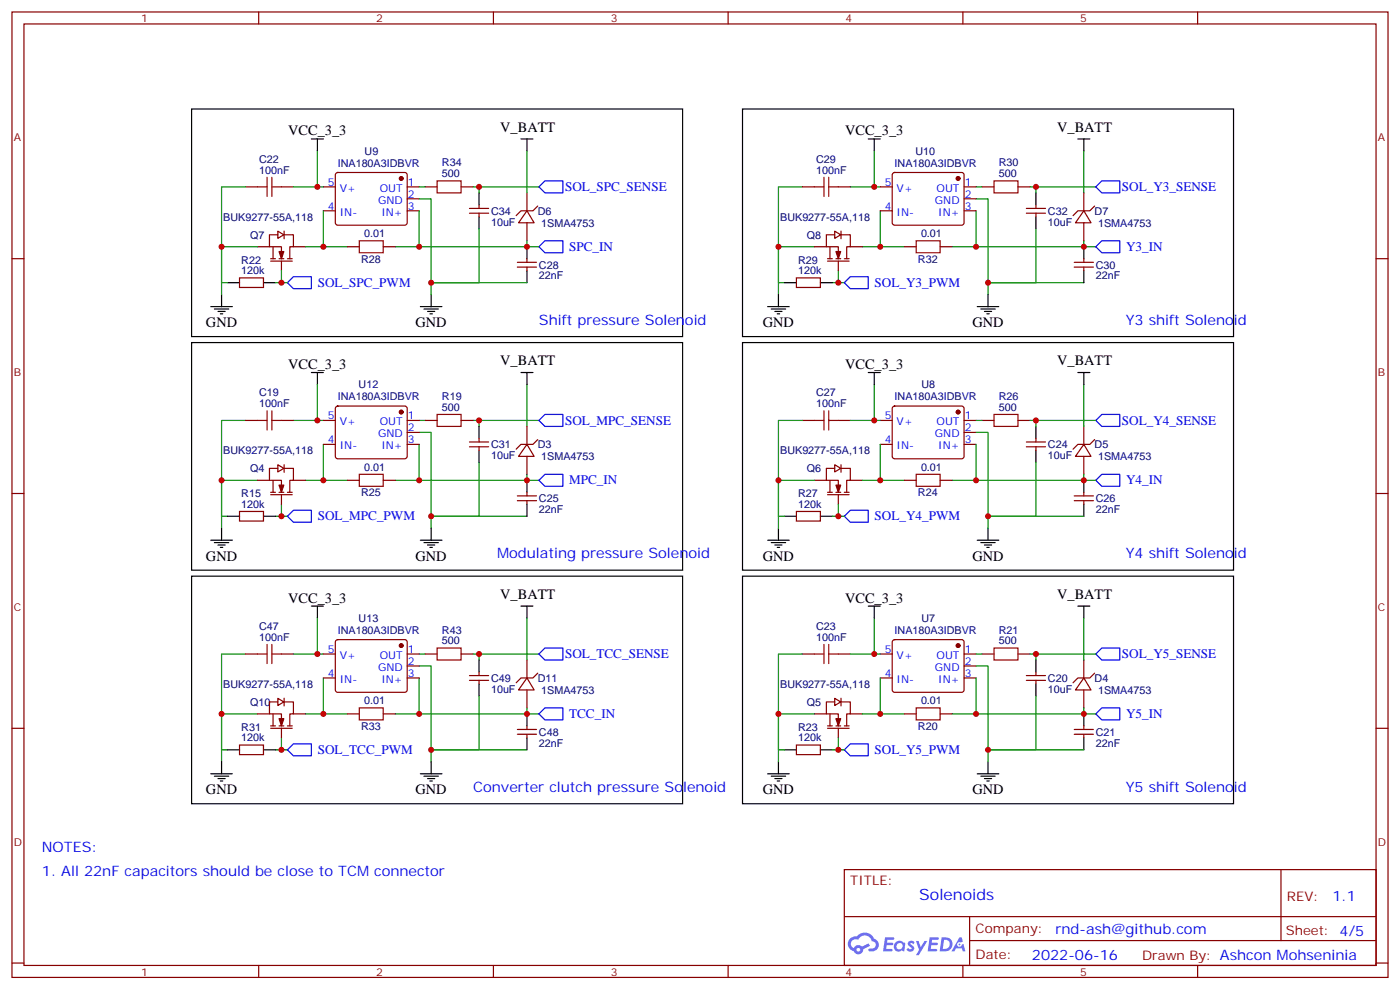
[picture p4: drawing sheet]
<svg xmlns="http://www.w3.org/2000/svg" width="412mm" height="292mm" viewBox="0 0 412 292" stroke-linecap="round" stroke-linejoin="round" font-family="sans-serif">
<g fill="none" stroke="#870000" stroke-width=".35">
<path d="M3.5 3.5h405.4v284.4h-405.4zM7.1 7.1h398.2v277.2h-398.2zM76.2 3.5v3.6M145.3 3.5v3.6M214.5 3.5v3.6M283.6 3.5v3.6M352.8 3.5v3.6M3.5 76.2h3.6M405.3 76.2h3.6M3.5 145.3h3.6M405.3 145.3h3.6M3.5 214.5h3.6"/>
<path d="M405.3 214.5h3.6M248.7 256.1h156.6v28.2h-156.6zM377.3 256.1v20.9M248.7 270h156.5M285.6 277h119.6M285.6 270v14.1M3.5 283.6h3.6M76.2 284.3v3.6M145.3 284.3v3.6M214.5 284.3v3.6M283.6 284.3v3.6M352.8 284.3v3.6"/>
<path d="M405.3 283.6h3.6"/>
</g>
<g fill="#5487ff">
<path d="M267.7 277.3a1.22 1.22 0 0 1 1.7 .3l-.4 .5a.47 .47 0 0 0-.3-.4 .47 .47 0 0 0-.5 .2l.1 .3a1.14 1.14 0 0 1 .8 1.7 1.14 1.14 0 0 1-1.9 0l-.2-.2 .5-.5 .7 .4a.29 .29 0 0 0 .3-.3 .29 .29 0 0 0-.2-.3 1.04 1.04 0 0 1-.6-1.7z"/>
<path d="M260.7 276h2.4l.3 .2-.2 .5-1.8 .1-.1 .8h1.5l.3 .4-.3 .4h-1.6l-.2 1.1h1.7l.2 .3-.2 .3-2.6 .1z"/>
<path d="M273.8 276h2.4l.3 .2-.1 .5-1.8 .1-.2 .8h1.6l.3 .4-.4 .4h-1.6l-.1 1.1h1.7l.2 .3-.2 .3-2.6 .1z"/>
<path d="M282.6 276.1h.7l.3 1.2-.6 .3a.69 .69 0 0 0-1 .3 .69 .69 0 0 0 .4 1 .69 .69 0 0 0 .9-.7l.5-.2 .6 2.2h-.8l-.2-.9h-1.8l-.5 .9h-.8z"/>
<path d="M269.8 277.1h.8l.6 1.8 1.1-1.8h.9l-2.6 4.2h-.8l.9-1.5z"/>
<path d="M277.4 276.1l-.6 4.1h1.3a2.11 2.11 0 0 0 2.5-2.1 2.11 2.11 0 0 0-2.5-2zM278.1 276.8a1.39 1.39 0 0 1 1.7 1.4 1.39 1.39 0 0 1-1.8 1.3h-.3z"/>
<path d="M263.7 277.7a1.54 1.54 0 0 0-.1 2.1 1.54 1.54 0 0 0 2.2 .2l.6 .2 .3-2.3-.2-.2-.4-.1a1.49 1.49 0 0 0-2.4 .1zM264 278.7a.94 .94 0 0 1 1.8 0 .94 .94 0 0 1-1.8 0z"/>
<path d="M250.4 276.4a2.18 2.18 0 0 0 1.1 3.7 1.44 1.44 0 0 0 1.6 1 1.44 1.44 0 0 0 1.2-1.5l2-1-.5-.8-1.9 1a1.47 1.47 0 0 0-2.4 .4 1.39 1.39 0 0 1-.7-1.9 1.39 1.39 0 0 1 2-.5 2.12 2.12 0 0 1 2.2-1.3 2.12 2.12 0 0 1 1.9 1.7 1.14 1.14 0 0 1 1.1 1.4 1.14 1.14 0 0 1-1.7 .8 .43 .43 0 0 0-.5 .3 .43 .43 0 0 0 .4 .5 1.98 1.98 0 0 0 2.5-1.2 1.98 1.98 0 0 0-1.2-2.5 3.1 3.1 0 0 0-5.3-.7l-.9 .1zM252.3 279.7a.55 .55 0 0 1 1.1 0 .55 .55 0 0 1-1.1 0z"/>
<circle cx="282.6" cy="278.1" r=".26"/>
</g>
<g fill="none" stroke="#00f" stroke-width=".35">
<path d="M158.7 55l1.8-1.7h5.3v3.5h-5.3zM322.8 55l1.8-1.7h5.2v3.5h-5.2zM158.7 72.7l1.8-1.8h5.3v3.5h-5.3zM322.8 72.7l1.8-1.8h5.2v3.5h-5.2zM84.7 83.3l1.7-1.8h5.3v3.5h-5.3zM248.7 83.3l1.8-1.8h5.3v3.5h-5.3zM158.7 123.8l1.8-1.7h5.3v3.5h-5.3zM322.8 123.8l1.8-1.7h5.2v3.5h-5.2zM84.7 152l1.7-1.7h5.3v3.5h-5.3zM158.7 141.5l1.8-1.8h5.3v3.5h-5.3zM248.7 152l1.8-1.7h5.3v3.5h-5.3zM322.8 141.5l1.8-1.8h5.2v3.5h-5.2z"/>
<path d="M158.7 192.6l1.8-1.7h5.3v3.5h-5.3zM322.8 192.6l1.8-1.7h5.2v3.5h-5.2zM86.4 219.1h5.3v3.5h-5.3l-1.7-1.8zM158.7 210.3l1.8-1.8h5.3v3.5h-5.3zM322.8 210.3l1.8-1.8h5.2v3.5h-5.2zM248.7 220.8l1.8-1.7h5.3v3.5h-5.3z"/>
</g>
<g fill="none" stroke="#870000" stroke-width=".35">
<path d="M72.3 55h3.5M82.9 55h3.5M95.2 55h3.6M99 51l.5-.2h19.7l.5 .2 .2 .5v14.4l-.7 .4h-20l-.4-.7v-14.1zM119.9 55h3.6M119.9 58.6h3.6M125.2 55h3.6M135.8 55h3.5M155.2 56.8v5.3M236.4 55h3.5M246.9 55h3.6M259.3 55h3.5"/>
<path d="M263.1 51l.4-.2h19.8l.5 .2 .2 .5-.1 14.4-.6 .4h-20l-.5-.7v-14.1zM284 55h3.5M284 58.6h3.5M289.3 55h3.5M299.9 55h3.5M319.3 56.8v5.3M75.8 72.7h3.6M79.7 76.9h6.4M79.7 76.2h1.4M80.4 72.7v3.5M81.8 68.1l1.8 1-1.8 1.1zM81.8 69.1h-2.4v3.6h3.5v3.5"/>
<path d="M82.2 76.2h1.4M82.9 76.9v2.8M83.6 69.1h2.8v3.6h-1v3.5M83.7 68.1v2.2M84.7 76.2h1.4M86.4 72.7h3.6M95.2 62.1h3.6M102.3 72.7h3.5M112.9 72.7h3.5M119.9 62.1h3.6M138.3 62.8h5.6M138.3 61.4h5.6"/>
<path d="M141.1 60.3v1.1M141.1 62.8v1.1M152.4 78.7h5.6M152.4 77.3h5.6M155.2 62.1l2.1 3.5h-4.5zM155.2 65.6v5.3M155.2 76.2v1.1M155.2 78.7v1M158.4 60.7l-1.4 1.4h-3.5l-1.5 1.4M239.9 72.7h3.5M243.8 76.9h6.3M243.8 76.2h1.4"/>
<path d="M244.5 72.7v3.5M245.9 68.1l1.7 1-1.7 1.1zM245.9 69.1h-2.5v3.6h3.5v3.5M246.2 76.2h1.4M246.9 76.9v2.8M247.6 69.1h2.9v3.6h-1.1v3.5M247.7 68.1v2.2M248.7 76.2h1.4M250.5 72.7h3.5M259.3 62.1h3.5M266.3 72.7h3.6M276.9 72.7h3.6"/>
<path d="M284 62.1h3.5M302.3 62.8h5.7M302.3 61.4h5.7M305.2 60.3v1.1M305.2 62.8v1.1M316.4 78.7h5.7M316.4 77.3h5.7M319.3 62.1l2.1 3.5h-4.6zM319.3 65.6v5.3M319.3 76.2v1.1M319.3 78.7v1M322.4 60.7l-1.4 1.4h-3.5l-1.4 1.4"/>
<path d="M70.6 81.8h7v2.9h-7zM234.6 81.8h7.1v2.9h-7.1zM99 119.8l.5-.2h19.7l.5 .2 .2 .5v14.4l-.7 .4-20-.1-.4-.6v-14.1zM263.1 119.8l.4-.2h19.8l.5 .2 .2 .5-.1 14.4-.6 .4-20-.1-.5-.6v-14.1zM72.3 123.8h3.5M81.8 136.9l1.8 1-1.8 1.1zM81.8 137.9h-2.4v3.6h3.5v3.5M82.9 123.8h3.5M83.6 137.9h2.8v3.6h-1v3.5M83.7 136.9v2.2M95.2 123.8h3.6M95.2 130.9h3.6"/>
<path d="M119.9 123.8h3.6M119.9 127.4h3.6M119.9 130.9h3.6M125.2 123.8h3.6M135.8 123.8h3.5M138.3 131.6h5.6M138.3 130.2h5.6M141.1 129.1v1.1M141.1 131.6v1M155.2 130.9l2.1 3.5h-4.5zM155.2 125.6v5.3M155.2 134.4v5.3"/>
<path d="M158.4 129.5l-1.4 1.4h-3.5l-1.5 1.4M236.4 123.8h3.5M245.9 136.9l1.7 1-1.7 1.1zM245.9 137.9h-2.5v3.6h3.5v3.5M246.9 123.8h3.6M247.6 137.9h2.9v3.6h-1.1v3.5M247.7 136.9v2.2M259.3 123.8h3.5M259.3 130.9h3.5M284 123.8h3.5M284 127.4h3.5M284 130.9h3.5"/>
<path d="M289.3 123.8h3.5M299.9 123.8h3.5M302.3 131.6h5.7M302.3 130.2h5.7M305.2 129.1v1.1M305.2 131.6v1M319.3 130.9l2.1 3.5h-4.6zM319.3 125.6v5.3M319.3 134.4v5.3M322.4 129.5l-1.4 1.4h-3.5l-1.4 1.4M70.6 150.6h7v2.9h-7zM75.8 141.5h3.6"/>
<path d="M79.7 145.7h6.4M79.7 145h1.4M80.4 141.5v3.5M82.2 145h1.4M82.9 145.7v2.8M84.7 145h1.4M86.4 141.5h3.6M102.3 141.5h3.5M112.9 141.5h3.5M152.4 147.5h5.6M152.4 146.1h5.6M155.2 145v1.1"/>
<path d="M155.2 147.5v1M234.6 150.6h7.1v2.9h-7.1zM239.9 141.5h3.5M243.8 145.7h6.3M243.8 145h1.4M244.5 141.5v3.5M246.2 145h1.4M246.9 145.7v2.8M248.7 145h1.4M250.5 141.5h3.5M266.3 141.5h3.6M276.9 141.5h3.6"/>
<path d="M316.4 147.5h5.7M316.4 146.1h5.7M319.3 145v1.1M319.3 147.5v1M72.3 192.6h3.5M82.9 192.6h3.5M95.2 192.6h3.6M95.2 199.7h3.6M99 188.6l.5-.2h19.7l.5 .2 .2 .5v14.4l-.7 .4-20-.1-.4-.6v-14.1zM119.9 192.6h3.6M119.9 196.1h3.6M119.9 199.7h3.6"/>
<path d="M125.2 192.6h3.6M135.8 192.6h3.5M138.3 199h5.6M141.1 197.9v1.1M155.2 199.7l2.1 3.5h-4.5zM155.2 194.4v5.3M158.4 198.3l-1.4 1.4h-3.5l-1.5 1.4M236.4 192.6h3.5M246.9 192.6h3.6M259.3 192.6h3.5M259.3 199.7h3.5M263.1 188.6l.4-.2h19.8l.5 .2 .2 .5-.1 14.4-.6 .4-20-.1-.5-.6v-14.1z"/>
<path d="M284 192.6h3.5M284 196.1h3.5M284 199.7h3.5M289.3 192.6h3.5M299.9 192.6h3.5M302.3 199h5.7M305.2 197.9v1.1M319.3 199.7l2.1 3.5h-4.6zM319.3 194.4v5.3M322.4 198.3l-1.4 1.4h-3.5l-1.4 1.4M70.6 219.4h7v2.8h-7zM75.8 210.3h3.6"/>
<path d="M79.7 214.5h6.4M79.7 213.8h1.4M80.4 210.3v3.5M81.8 205.7l1.8 1-1.8 1.1zM81.8 206.7h-2.4v3.6h3.5v3.5M82.2 213.8h1.4M82.9 214.5v2.8M83.6 206.7h2.8v3.6h-1v3.5M83.7 205.6v2.3M84.7 213.8h1.4M86.4 210.3h3.6M102.3 210.3h3.5"/>
<path d="M112.9 210.3h3.5M138.3 200.4h5.6M141.1 200.4v1M152.4 216.3h5.6M152.4 214.8h5.6M155.2 203.2v5.3M155.2 213.8v1M155.2 216.3v1M234.6 219.4h7.1v2.8h-7.1zM239.9 210.3h3.5M243.8 214.5h6.3M243.8 213.8h1.4"/>
<path d="M244.5 210.3v3.5M245.9 205.7l1.7 1-1.7 1.1zM245.9 206.7h-2.5v3.6h3.5v3.5M246.2 213.8h1.4M246.9 214.5v2.8M247.6 206.7h2.9v3.6h-1.1v3.5M247.7 205.6v2.3M248.7 213.8h1.4M250.5 210.3h3.5M266.3 210.3h3.6M276.9 210.3h3.6M302.3 200.4h5.7"/>
<path d="M305.2 200.4v1M316.4 216.3h5.7M316.4 214.8h5.7M319.3 203.2v5.3M319.3 213.8v1M319.3 216.3v1"/>
</g>
<g fill="#870000" stroke="#870000" stroke-width=".35">
<path d="M82.2 74.1h1.4l-.7 2.1z"/>
<path d="M82.2 142.9h1.4l-.7 2.1z"/>
<path d="M82.2 211.7h1.4l-.7 2.1z"/>
<path d="M246.2 211.7h1.4l-.7 2.1z"/>
<path d="M246.2 142.9h1.4l-.7 2.1z"/>
<path d="M246.2 74.1h1.4l-.7 2.1z"/>
<circle cx="118.2" cy="52.6" r=".53"/>
<circle cx="118.2" cy="121.4" r=".53"/>
<circle cx="118.2" cy="190.1" r=".53"/>
<circle cx="282.2" cy="190.1" r=".53"/>
<circle cx="282.2" cy="121.4" r=".53"/>
<circle cx="282.2" cy="52.6" r=".53"/>
</g>
<g fill="none" stroke="#a10000" stroke-width=".35">
<path d="M75.8 55h2.9M78.7 52.2v5.7M80.1 52.2v5.7M80.1 55h2.8M128.8 53.3h7v3.5h-7zM239.9 55h2.8M242.7 52.2v5.7M244.1 55h2.8M244.1 52.2v5.7M292.8 53.3h7.1v3.5h-7.1zM105.8 70.9h7.1v3.5h-7.1zM269.9 70.9h7v3.5h-7z"/>
<path d="M75.8 123.8h2.9M78.7 121v5.6M80.1 121v5.6M80.1 123.8h2.8M105.8 139.7h7.1v3.5h-7.1zM128.8 122.1h7v3.5h-7zM239.9 123.8h2.8M242.7 121v5.6M244.1 123.8h2.8M244.1 121v5.6M269.9 139.7h7v3.5h-7zM292.8 122.1h7.1v3.5h-7.1z"/>
<path d="M75.8 192.6h2.9M78.7 189.8v5.6M80.1 189.8v5.6M80.1 192.6h2.8M128.8 190.9h7v3.5h-7zM239.9 192.6h2.8M242.7 189.8v5.6M244.1 192.6h2.8M244.1 189.8v5.6M292.8 190.9h7.1v3.5h-7.1zM105.8 208.5h7.1v3.5h-7.1zM269.9 208.5h7v3.5h-7z"/>
</g>
<g fill="none" stroke="#000" stroke-width=".35">
<path d="M56.4 32.1h144.7v67h-144.7zM218.7 32.1h144.7v67h-144.7zM91.7 40.9h3.5M93.5 40.9v3.6M141.1 56.8v3.5M153.5 40.9h3.5M155.2 40.9v3.6M255.8 40.9h3.5M257.5 40.9v3.6M305.2 56.8v3.5M317.5 40.9h3.5M319.3 40.9v3.6"/>
<path d="M141.1 63.9v3.5M155.2 72.7v3.5M155.2 79.7v3.6M305.2 63.9v3.5M319.3 72.7v3.5M319.3 79.7v3.6M62.1 90.3h6.3M63.1 91h4.3M64.2 91.7h2.1M64.9 92.4h.7M65.3 86.8v3.5M67 83.3h3.6"/>
<path d="M77.6 83.3h3.5M123.8 90.3h6.4M124.9 91h4.2M125.9 91.7h2.2M126.6 92.4h.8M127 86.8v3.5M226.1 90.3h6.4M227.2 91h4.2M228.2 91.7h2.2M229 92.4h.7M229.3 86.8v3.5M231.1 83.3h3.5"/>
<path d="M241.7 83.3h3.5M287.9 90.3h6.3M288.9 91h4.3M290 91.7h2.1M290.7 92.4h.7M291 86.8v3.5M56.4 100.9h144.7v67h-144.7zM91.7 109.7h3.5M93.5 109.7v3.5M153.5 109.7h3.5M155.2 109.7v3.5M218.7 100.9h144.7v67h-144.7z"/>
<path d="M255.8 109.7h3.5M257.5 109.7v3.5M317.5 109.7h3.5M319.3 109.7v3.5M141.1 125.6v3.5M141.1 132.6v3.6M305.2 125.6v3.5M305.2 132.6v3.6M62.1 159.1h6.3M63.1 159.8h4.3M65.3 155.6v3.5M67 152h3.6"/>
<path d="M77.6 152h3.5M123.8 159.1h6.4M124.9 159.8h4.2M127 155.6v3.5M155.2 141.5v3.5M155.2 148.5v3.5M226.1 159.1h6.4M227.2 159.8h4.2M229.3 155.6v3.5M231.1 152h3.5M241.7 152h3.5M287.9 159.1h6.3"/>
<path d="M288.9 159.8h4.3M291 155.6v3.5M319.3 141.5v3.5M319.3 148.5v3.5M56.4 169.7h144.7v67h-144.7zM64.2 160.5h2.1M64.9 161.2h.7M91.7 178.5h3.5M93.5 178.5v3.5M125.9 160.5h2.2M126.6 161.2h.8M153.5 178.5h3.5"/>
<path d="M155.2 178.5v3.5M218.7 169.7h144.7v67h-144.7zM228.2 160.5h2.2M229 161.2h.7M255.8 178.5h3.5M257.5 178.5v3.5M290 160.5h2.1M290.7 161.2h.7M317.5 178.5h3.5M319.3 178.5v3.5M141.1 194.4v3.5M305.2 194.4v3.5"/>
<path d="M141.1 201.4v3.6M155.2 210.3v3.5M155.2 217.3v3.5M305.2 201.4v3.6M319.3 210.3v3.5M319.3 217.3v3.5M62.1 227.9h6.3M63.1 228.6h4.3M64.2 229.3h2.1M64.9 230h.7M65.3 224.4v3.5M67 220.8h3.6"/>
<path d="M77.6 220.8h3.5M123.8 227.9h6.4M124.9 228.6h4.2M125.9 229.3h2.2M126.6 230h.8M127 224.4v3.5M226.1 227.9h6.4M227.2 228.6h4.2M228.2 229.3h2.2M229 230h.7M229.3 224.4v3.5M231.1 220.8h3.5"/>
<path d="M241.7 220.8h3.5M287.9 227.9h6.3M288.9 228.6h4.3M290 229.3h2.1M290.7 230h.7M291 224.4v3.5"/>
</g>
<g fill="none" stroke="#008700" stroke-width=".35">
<path d="M72.3 55h-7v28.3h1.7M86.4 55h7.1M93.5 44.5v10.5h1.7M123.5 58.6h3.5v24.7M123.5 55h1.7M139.3 55h19.4M141.1 55v1.8M155.2 44.5v12.3M236.4 55h-7.1v28.3h1.8M250.5 55h7M257.5 44.5v10.5h1.8M287.5 58.6h3.5v24.7"/>
<path d="M287.5 55h1.8M303.4 55h19.4M305.2 55v1.8M319.3 44.5v12.3M75.8 72.7h-10.5v14.1M82.9 79.7v3.6h1.8M90 72.7h12.3M95.2 62.1v10.6M116.4 72.7h42.3M123.5 62.1v10.6M141.1 67.4v15.9h-14.1M155.2 70.9v1.8"/>
<path d="M239.9 72.7h-10.6v14.1M246.9 79.7v3.6h1.8M254 72.7h12.3M259.3 62.1v10.6M280.5 72.7h42.3M287.5 62.1v10.6M305.2 67.4v15.9h-14.2M319.3 70.9v1.8M81.1 83.3h1.8M127 83.3h28.2M127 83.3v3.5M245.2 83.3h1.7"/>
<path d="M291 83.3h28.3M291 83.3v3.5M93.5 113.2v10.6h1.7M155.2 113.2v12.4M257.5 113.2v10.6h1.8M319.3 113.2v12.4M72.3 123.8h-7v28.2h1.7M86.4 123.8h7.1M95.2 130.9v10.6M123.5 127.4h3.5v24.6M123.5 130.9v10.6M123.5 123.8h1.7"/>
<path d="M139.3 123.8h19.4M141.1 136.2v15.8h-14.1M141.1 123.8v1.8M155.2 139.7v1.8M236.4 123.8h-7.1v28.2h1.8M250.5 123.8h7M259.3 130.9v10.6M287.5 127.4h3.5v24.6M287.5 123.8h1.8M287.5 130.9v10.6M303.4 123.8h19.4M305.2 136.2v15.8h-14.2"/>
<path d="M305.2 123.8v1.8M319.3 139.7v1.8M75.8 141.5h-10.5v14.1M81.1 152h1.8M82.9 148.5v3.5h1.8M90 141.5h12.3M116.4 141.5h42.3M127 152v3.6M127 152h28.2M239.9 141.5h-10.6v14.1M245.2 152h1.7M246.9 148.5v3.5h1.8"/>
<path d="M254 141.5h12.3M280.5 141.5h42.3M291 152h28.3M291 152v3.6M72.3 192.6h-7v28.2h1.7M86.4 192.6h7.1M93.5 182v10.6h1.7M95.2 199.7v10.6M123.5 196.1h3.5v24.7M123.5 199.7v10.6M123.5 192.6h1.7M139.3 192.6h19.4"/>
<path d="M141.1 192.6v1.8M155.2 182v12.4M236.4 192.6h-7.1v28.2h1.8M250.5 192.6h7M257.5 182v10.6h1.8M259.3 199.7v10.6M287.5 196.1h3.5v24.7M287.5 192.6h1.8M287.5 199.7v10.6M303.4 192.6h19.4M305.2 192.6v1.8M319.3 182v12.4"/>
<path d="M75.8 210.3h-10.5v14.1M82.9 217.3v3.5h1.8M90 210.3h12.3M116.4 210.3h42.3M141.1 205v15.8h-14.1M155.2 208.5v1.8M239.9 210.3h-10.6v14.1M246.9 217.3v3.5h1.8M254 210.3h12.3M280.5 210.3h42.3M305.2 205v15.8h-14.2M319.3 208.5v1.8"/>
<path d="M81.1 220.8h1.8M127 220.8v3.6M127 220.8h28.2M245.2 220.8h1.7M291 220.8h28.3M291 220.8v3.6"/>
</g>
<g fill="#c00">
<circle cx="65.3" cy="72.7" r=".88"/>
<circle cx="93.5" cy="55" r=".88"/>
<circle cx="127" cy="83.3" r=".88"/>
<circle cx="95.3" cy="72.7" r=".88"/>
<circle cx="123.5" cy="72.7" r=".88"/>
<circle cx="82.9" cy="83.3" r=".88"/>
<circle cx="141.1" cy="55" r=".88"/>
<circle cx="155.2" cy="72.7" r=".88"/>
<circle cx="155.2" cy="141.5" r=".88"/>
<circle cx="141.1" cy="123.8" r=".88"/>
<circle cx="82.9" cy="152" r=".88"/>
<circle cx="123.5" cy="141.5" r=".88"/>
<circle cx="95.3" cy="141.5" r=".88"/>
<circle cx="127" cy="152" r=".88"/>
<circle cx="93.5" cy="123.8" r=".88"/>
<circle cx="65.3" cy="141.5" r=".88"/>
<circle cx="155.2" cy="210.3" r=".88"/>
<circle cx="141.1" cy="192.6" r=".88"/>
<circle cx="82.9" cy="220.8" r=".88"/>
<circle cx="123.5" cy="210.3" r=".88"/>
<circle cx="95.3" cy="210.3" r=".88"/>
<circle cx="127" cy="220.8" r=".88"/>
<circle cx="93.5" cy="192.6" r=".88"/>
<circle cx="65.3" cy="210.3" r=".88"/>
<circle cx="229.3" cy="210.3" r=".88"/>
<circle cx="257.5" cy="192.6" r=".88"/>
<circle cx="291" cy="220.8" r=".88"/>
<circle cx="259.3" cy="210.3" r=".88"/>
<circle cx="287.5" cy="210.3" r=".88"/>
<circle cx="246.9" cy="220.8" r=".88"/>
<circle cx="305.2" cy="192.6" r=".88"/>
<circle cx="319.3" cy="210.3" r=".88"/>
<circle cx="229.3" cy="141.5" r=".88"/>
<circle cx="257.5" cy="123.8" r=".88"/>
<circle cx="291" cy="152" r=".88"/>
<circle cx="259.3" cy="141.5" r=".88"/>
<circle cx="287.5" cy="141.5" r=".88"/>
<circle cx="246.9" cy="152" r=".88"/>
<circle cx="305.2" cy="123.8" r=".88"/>
<circle cx="319.3" cy="141.5" r=".88"/>
<circle cx="319.3" cy="72.7" r=".88"/>
<circle cx="305.2" cy="55" r=".88"/>
<circle cx="246.9" cy="83.3" r=".88"/>
<circle cx="287.5" cy="72.7" r=".88"/>
<circle cx="259.3" cy="72.7" r=".88"/>
<circle cx="291" cy="83.3" r=".88"/>
<circle cx="257.5" cy="55" r=".88"/>
<circle cx="229.3" cy="72.7" r=".88"/>
</g>
<text font-size="4.6" fill="#00f" x="270.8" y="265.1">Solenoids</text>
<g font-size="4.2">
<text x="84.9" y="39.9">VCC_3_3</text>
<text x="147.4" y="38.8">V_BATT</text>
<text x="248.9" y="39.9">VCC_3_3</text>
<text x="311.4" y="38.8">V_BATT</text>
<text x="60.7" y="96.3">GND</text>
<text x="122.4" y="96.4">GND</text>
<text x="224.7" y="96.3">GND</text>
<text x="286.5" y="96.4">GND</text>
<text x="147.4" y="107.6">V_BATT</text>
<text x="311.4" y="107.6">V_BATT</text>
<text x="84.9" y="108.7">VCC_3_3</text>
<text x="248.9" y="108.7">VCC_3_3</text>
<text x="60.7" y="165.1">GND</text>
<text x="122.4" y="165.2">GND</text>
<text x="224.7" y="165.1">GND</text>
<text x="286.5" y="165.2">GND</text>
<text x="84.9" y="177.4">VCC_3_3</text>
<text x="147.4" y="176.4">V_BATT</text>
<text x="248.9" y="177.4">VCC_3_3</text>
<text x="311.4" y="176.4">V_BATT</text>
<text x="60.7" y="233.9">GND</text>
<text x="122.4" y="234">GND</text>
<text x="224.7" y="233.9">GND</text>
<text x="286.5" y="234">GND</text>
</g>
<g font-size="4.2" fill="#00f">
<text x="158.7" y="95.6">Shift pressure Solenoid</text>
<text x="331.6" y="95.6">Y3 shift Solenoid</text>
<text x="146.4" y="164.4">Modulating pressure Solenoid</text>
<text x="331.6" y="164.4">Y4 shift Solenoid</text>
<text x="139.3" y="233.2">Converter clutch pressure Solenoid</text>
<text x="331.6" y="233.2">Y5 shift Solenoid</text>
<text x="12.3" y="250.8">NOTES:</text>
<text x="12.3" y="257.9">1. All 22nF capacitors should be close to TCM connector</text>
<text x="392.5" y="265.4">1.1</text>
<text x="310.9" y="274.9">rnd-ash@github.com</text>
<text x="304" y="282.7">2022-06-16</text>
</g>
<g font-size="3.9" fill="#00f">
<text x="166.4" y="56.3">SOL_SPC_SENSE</text>
<text x="330.5" y="56.3">SOL_Y3_SENSE</text>
<text x="167.7" y="73.8">SPC_IN</text>
<text x="331.7" y="73.8">Y3_IN</text>
<text x="93.6" y="84.5">SOL_SPC_PWM</text>
<text x="257.6" y="84.5">SOL_Y3_PWM</text>
<text x="166.4" y="125.1">SOL_MPC_SENSE</text>
<text x="330.5" y="125.1">SOL_Y4_SENSE</text>
<text x="167.7" y="142.6">MPC_IN</text>
<text x="331.7" y="142.6">Y4_IN</text>
<text x="93.6" y="153.3">SOL_MPC_PWM</text>
<text x="257.6" y="153.3">SOL_Y4_PWM</text>
<text x="166.4" y="193.9">SOL_TCC_SENSE</text>
<text x="330.5" y="193.9">SOL_Y5_SENSE</text>
<text x="167.7" y="211.4">TCC_IN</text>
<text x="331.7" y="211.4">Y5_IN</text>
<text x="93.6" y="222.1">SOL_TCC_PWM</text>
<text x="257.6" y="222.1">SOL_Y5_PWM</text>
</g>
<g font-size="3.9" fill="#800">
<text x="250.5" y="260.7">TITLE:</text>
<text x="379.1" y="265.4">REV:</text>
<text x="287.4" y="274.9">Company:</text>
<text x="378.7" y="275.5">Sheet: 4/5</text>
<text x="287.4" y="282.6">Date:</text>
<text x="336.4" y="282.7">Drawn By: Ashcon Mohseninia</text>
</g>
<g font-size="3.2" fill="#800">
<text x="41.6" y="6.5">1</text>
<text x="110.8" y="6.5">2</text>
<text x="179.9" y="6.5">3</text>
<text x="249.1" y="6.5">4</text>
<text x="318.2" y="6.5">5</text>
<text x="4.1" y="41.6">A</text>
<text x="405.9" y="41.6">A</text>
<text x="4.1" y="110.8">B</text>
<text x="405.9" y="110.8">B</text>
<text x="4.1" y="179.9">C</text>
<text x="405.9" y="179.9">C</text>
<text x="4.1" y="249.1">D</text>
<text x="405.9" y="249.1">D</text>
<text x="41.6" y="287.3">1</text>
<text x="110.8" y="287.3">2</text>
<text x="179.9" y="287.3">3</text>
<text x="249.1" y="287.3">4</text>
<text x="318.2" y="287.3">5</text>
</g>
<g font-size="3.2" fill="#000080">
<text x="76.4" y="48">C22</text>
<text x="107.4" y="45.6">U9</text>
<text x="240.4" y="48">C29</text>
<text x="269.7" y="45.6">U10</text>
<text x="76.4" y="51.2">100nF</text>
<text x="99.5" y="49.2">INA180A3IDBVR</text>
<text x="130.2" y="52.2">500</text>
<text x="130.2" y="49">R34</text>
<text x="240.4" y="51.2">100nF</text>
<text x="263.5" y="49.2">INA180A3IDBVR</text>
<text x="294.2" y="52.2">500</text>
<text x="294.2" y="49">R30</text>
<text x="65.8" y="65">BUK9277-55A,118</text>
<text x="144.6" y="63.2">C34</text>
<text x="158.4" y="63.2">D6</text>
<text x="229.8" y="65">BUK9277-55A,118</text>
<text x="308.7" y="63.2">C32</text>
<text x="322.5" y="63.2">D7</text>
<text x="73.7" y="70.3">Q7</text>
<text x="107.3" y="69.9">0.01</text>
<text x="144.6" y="66.4">10uF</text>
<text x="159.4" y="66.7">1SMA4753</text>
<text x="237.7" y="70.3">Q8</text>
<text x="271.3" y="69.9">0.01</text>
<text x="308.7" y="66.4">10uF</text>
<text x="323.5" y="66.7">1SMA4753</text>
<text x="71.1" y="77.6">R22</text>
<text x="106.3" y="77.4">R28</text>
<text x="235.1" y="77.6">R29</text>
<text x="270.4" y="77.4">R32</text>
<text x="71.1" y="80.8">120k</text>
<text x="158.7" y="82.3">22nF</text>
<text x="158.7" y="79.1">C28</text>
<text x="235.1" y="80.8">120k</text>
<text x="322.8" y="82.3">22nF</text>
<text x="322.8" y="79.1">C30</text>
<text x="76.4" y="119.9">100nF</text>
<text x="76.4" y="116.8">C19</text>
<text x="99.5" y="117.9">INA180A3IDBVR</text>
<text x="105.6" y="114.4">U12</text>
<text x="130.2" y="117.8">R19</text>
<text x="240.4" y="119.9">100nF</text>
<text x="240.4" y="116.8">C27</text>
<text x="263.5" y="117.9">INA180A3IDBVR</text>
<text x="271.4" y="114.4">U8</text>
<text x="294.2" y="117.8">R26</text>
<text x="130.2" y="121">500</text>
<text x="294.2" y="121">500</text>
<text x="158.4" y="132">D3</text>
<text x="322.5" y="132">D5</text>
<text x="65.8" y="133.8">BUK9277-55A,118</text>
<text x="144.6" y="135.2">10uF</text>
<text x="144.6" y="132">C31</text>
<text x="159.4" y="135.5">1SMA4753</text>
<text x="229.8" y="133.8">BUK9277-55A,118</text>
<text x="308.7" y="135.2">10uF</text>
<text x="308.7" y="132">C24</text>
<text x="323.5" y="135.5">1SMA4753</text>
<text x="73.7" y="139.1">Q4</text>
<text x="107.3" y="138.6">0.01</text>
<text x="237.7" y="139.1">Q6</text>
<text x="271.3" y="138.6">0.01</text>
<text x="71.1" y="149.6">120k</text>
<text x="71.1" y="146.4">R15</text>
<text x="106.3" y="146.2">R25</text>
<text x="158.7" y="147.9">C25</text>
<text x="235.1" y="149.6">120k</text>
<text x="235.1" y="146.4">R27</text>
<text x="270.4" y="146.2">R24</text>
<text x="322.8" y="147.9">C26</text>
<text x="158.7" y="151.1">22nF</text>
<text x="322.8" y="151.1">22nF</text>
<text x="76.4" y="185.6">C47</text>
<text x="105.6" y="183.2">U13</text>
<text x="240.4" y="185.6">C23</text>
<text x="271.4" y="183.2">U7</text>
<text x="76.4" y="188.7">100nF</text>
<text x="99.5" y="186.7">INA180A3IDBVR</text>
<text x="130.2" y="189.8">500</text>
<text x="130.2" y="186.6">R43</text>
<text x="240.4" y="188.7">100nF</text>
<text x="263.5" y="186.7">INA180A3IDBVR</text>
<text x="294.2" y="189.8">500</text>
<text x="294.2" y="186.6">R21</text>
<text x="65.8" y="202.6">BUK9277-55A,118</text>
<text x="144.6" y="200.8">C49</text>
<text x="158.4" y="200.8">D11</text>
<text x="229.8" y="202.6">BUK9277-55A,118</text>
<text x="308.7" y="200.8">C20</text>
<text x="322.5" y="200.8">D4</text>
<text x="73.7" y="207.9">Q10</text>
<text x="107.3" y="207.4">0.01</text>
<text x="144.6" y="204">10uF</text>
<text x="159.4" y="204.3">1SMA4753</text>
<text x="237.7" y="207.9">Q5</text>
<text x="271.3" y="207.4">0.01</text>
<text x="308.7" y="204">10uF</text>
<text x="323.5" y="204.3">1SMA4753</text>
<text x="71.1" y="215.2">R31</text>
<text x="106.3" y="215">R33</text>
<text x="235.1" y="215.2">R23</text>
<text x="270.4" y="215">R20</text>
<text x="71.1" y="218.4">120k</text>
<text x="158.7" y="219.9">22nF</text>
<text x="158.7" y="216.7">C48</text>
<text x="235.1" y="218.4">120k</text>
<text x="322.8" y="219.9">22nF</text>
<text x="322.8" y="216.7">C21</text>
</g>
<g font-size="3.2" fill="#00f">
<text x="96.6" y="54.7">5</text>
<text x="100.1" y="56.4">V+</text>
<text x="111.4" y="60">GND</text>
<text x="111.9" y="56.4">OUT</text>
<text x="120.1" y="54.7">1</text>
<text x="120.1" y="58.2">2</text>
<text x="260.6" y="54.7">5</text>
<text x="264.1" y="56.4">V+</text>
<text x="275.4" y="60">GND</text>
<text x="275.9" y="56.4">OUT</text>
<text x="284.2" y="54.7">1</text>
<text x="284.2" y="58.2">2</text>
<text x="96.6" y="61.7">4</text>
<text x="100.1" y="63.5">IN-</text>
<text x="112.3" y="63.5">IN+</text>
<text x="120.1" y="61.7">3</text>
<text x="260.6" y="61.7">4</text>
<text x="264.1" y="63.5">IN-</text>
<text x="276.4" y="63.5">IN+</text>
<text x="284.2" y="61.7">3</text>
<text x="96.6" y="123.5">5</text>
<text x="100.1" y="125.2">V+</text>
<text x="111.9" y="125.2">OUT</text>
<text x="120.1" y="123.5">1</text>
<text x="260.6" y="123.5">5</text>
<text x="264.1" y="125.2">V+</text>
<text x="275.9" y="125.2">OUT</text>
<text x="284.2" y="123.5">1</text>
<text x="96.6" y="130.5">4</text>
<text x="111.4" y="128.8">GND</text>
<text x="120.1" y="127">2</text>
<text x="120.1" y="130.5">3</text>
<text x="260.6" y="130.5">4</text>
<text x="275.4" y="128.8">GND</text>
<text x="284.2" y="127">2</text>
<text x="284.2" y="130.5">3</text>
<text x="100.1" y="132.3">IN-</text>
<text x="112.3" y="132.3">IN+</text>
<text x="264.1" y="132.3">IN-</text>
<text x="276.4" y="132.3">IN+</text>
<text x="96.6" y="192.3">5</text>
<text x="100.1" y="194">V+</text>
<text x="111.4" y="197.6">GND</text>
<text x="111.9" y="194">OUT</text>
<text x="120.1" y="192.3">1</text>
<text x="120.1" y="195.8">2</text>
<text x="260.6" y="192.3">5</text>
<text x="264.1" y="194">V+</text>
<text x="275.4" y="197.6">GND</text>
<text x="275.9" y="194">OUT</text>
<text x="284.2" y="192.3">1</text>
<text x="284.2" y="195.8">2</text>
<text x="96.6" y="199.3">4</text>
<text x="100.1" y="201.1">IN-</text>
<text x="112.3" y="201.1">IN+</text>
<text x="120.1" y="199.3">3</text>
<text x="260.6" y="199.3">4</text>
<text x="264.1" y="201.1">IN-</text>
<text x="276.4" y="201.1">IN+</text>
<text x="284.2" y="199.3">3</text>
</g>
</svg>
